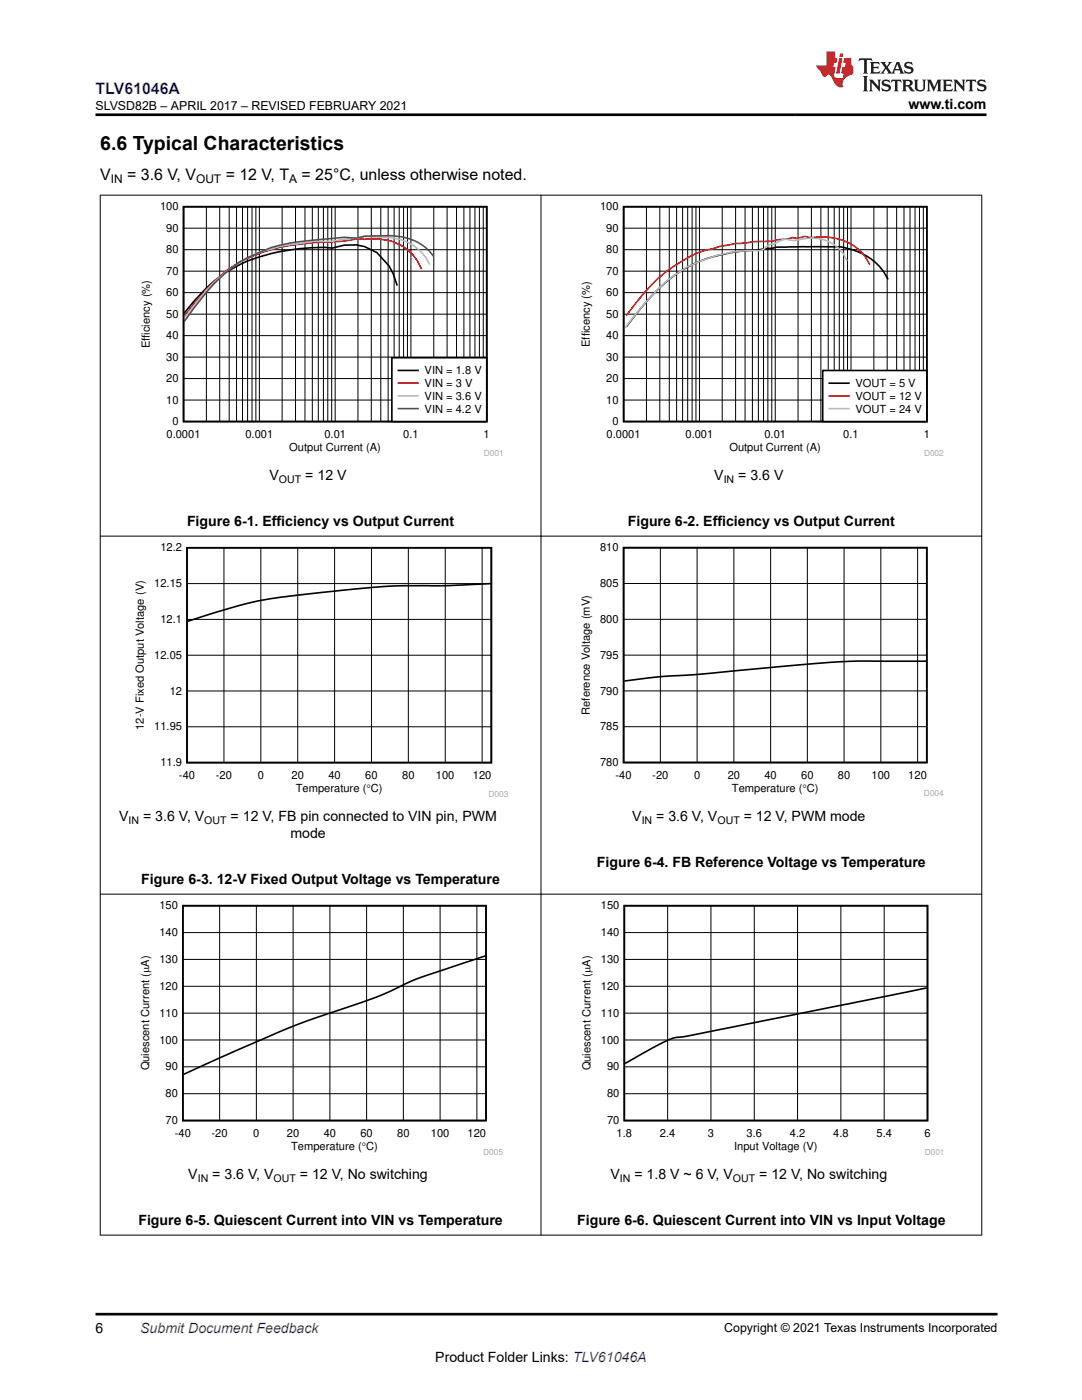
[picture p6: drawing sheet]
<svg xmlns="http://www.w3.org/2000/svg" width="216mm" height="279mm" viewBox="0 0 216 279" stroke-linecap="round" stroke-linejoin="round" font-family="sans-serif">
<path d="M36.6 41.3h60.5v42.8h-60.5zM79.3 57l-.9-2.4-.8-1.5-2.4-2.7a9.5 9.5 0 0 0-8.9-.9 39.4 39.4 0 0 0-18.6 3.4 29.6 29.6 0 0 0-10.9 9.6" fill="none" stroke="#000" stroke-width=".32"/>
<g fill="none" stroke="#000" stroke-width=".2">
<path d="M36.6 58.4h60.5M36.6 54.1h60.5M36.6 49.8h60.5M36.6 45.5h60.5M41.2 41.3v42.8M43.8 41.3v42.8M45.7 41.3v42.8M47.2 41.3v42.8M48.4 41.3v42.8M49.4 41.3v42.8M50.3 41.3v42.8M51.1 41.3v42.8"/>
<path d="M51.8 41.3v42.8M56.3 41.3v42.8M59 41.3v42.8M60.9 41.3v42.8M62.3 41.3v42.8M63.5 41.3v42.8M64.5 41.3v42.8M65.4 41.3v42.8M66.2 41.3v42.8M66.9 41.3v42.8M71.4 41.3v42.8M74.1 41.3v42.8"/>
<path d="M76 41.3v42.8M77.4 41.3v42.8M78.6 41.3v42.8M79.7 41.3v42.8M80.5 41.3v42.8M81.3 41.3v42.8M82 41.3v42.8M86.6 41.3v42.8M89.2 41.3v42.8M91.1 41.3v42.8M92.6 41.3v42.8M93.8 41.3v42.8"/>
<path d="M94.8 41.3v42.8M95.7 41.3v42.8M96.4 41.3v42.8M36.6 79.8h60.5M36.6 75.6h60.5M36.6 71.3h60.5M36.6 67h60.5M36.6 62.7h60.5"/>
</g>
<path d="M84.1 53.7a9.6 9.6 0 0 0-8.9-6.1l-4.1 .1a60.9 60.9 0 0 1-8.8 .7 36 36 0 0 0-14.6 4 38 38 0 0 0-10.9 10.8" fill="none" stroke="#f00" stroke-width=".32"/>
<path d="M85.7 52.8a10.2 10.2 0 0 0-10.5-5.5l-2.4-.1-1.7 .4-2.4 .1-2.4 .5a37.1 37.1 0 0 0-8.1 .6l-2.4 .4-4.1 1.1a30.4 30.4 0 0 0-13 10.6l-1.9 2.6" fill="none" stroke="#b8b8b8" stroke-width=".32"/>
<path d="M86.6 51.2a10.5 10.5 0 0 0-9-4.2l-4.8 .1-1.7 .4-2.4-.1-4 .3a54.2 54.2 0 0 0-10.5 1.7 26.4 26.4 0 0 0-11.4 7.1l-4.1 4.9-1.9 2.7" fill="none" stroke="#295c75" stroke-width=".32"/>
<path d="M78.2 71.4h18.9v12.7h-18.9z" fill-rule="evenodd" fill="#fff"/>
<path d="M78.2 71.4h18.9v12.7h-18.9zM79.5 73.9h3.9" fill="none" stroke="#000" stroke-width=".32"/>
<path d="M79.5 76.5h3.9" fill="none" stroke="#f00" stroke-width=".32"/>
<path d="M79.5 79h3.9" fill="none" stroke="#b8b8b8" stroke-width=".32"/>
<path d="M79.5 81.5h3.9" fill="none" stroke="#295c75" stroke-width=".32"/>
<path d="M115.6 40.4h72.7v50.5h-72.7z" fill-rule="evenodd" fill="#fff"/>
<path d="M124.4 41.3h60.5v42.8h-60.5zM177.2 55.8a12.2 12.2 0 0 0-11.1-6.5h-6.9a35.9 35.9 0 0 0-7.7 .5 34.7 34.7 0 0 0-12.8 2.8 30.1 30.1 0 0 0-11.2 9.3l-2.5 3.3" fill="none" stroke="#000" stroke-width=".32"/>
<g fill="none" stroke="#000" stroke-width=".2">
<path d="M124.4 58.4h60.5M124.4 54.1h60.5M124.4 49.8h60.5M124.4 45.5h60.5M129 41.3v42.8M131.7 41.3v42.8M133.5 41.3v42.8M135 41.3v42.8M136.2 41.3v42.8M137.2 41.3v42.8M138.1 41.3v42.8M138.9 41.3v42.8"/>
<path d="M139.6 41.3v42.8M144.1 41.3v42.8M146.8 41.3v42.8M148.7 41.3v42.8M150.1 41.3v42.8M151.3 41.3v42.8M152.3 41.3v42.8M153.2 41.3v42.8M154 41.3v42.8M154.7 41.3v42.8M159.2 41.3v42.8M161.9 41.3v42.8"/>
<path d="M163.8 41.3v42.8M165.3 41.3v42.8M166.5 41.3v42.8M167.5 41.3v42.8M168.3 41.3v42.8M169.1 41.3v42.8M169.8 41.3v42.8M174.4 41.3v42.8M177 41.3v42.8M178.9 41.3v42.8M180.4 41.3v42.8M181.6 41.3v42.8"/>
<path d="M182.6 41.3v42.8M183.5 41.3v42.8M184.2 41.3v42.8M124.4 79.8h60.5M124.4 75.6h60.5M124.4 71.3h60.5M124.4 67h60.5M124.4 62.7h60.5"/>
</g>
<path d="M173.6 52.8a10.2 10.2 0 0 0-9.8-5.5 7.7 7.7 0 0 1-3.2-.1l-1.7 .4-.8-.2-.8 .2-2.4 .3-.8 .3h-4a54.2 54.2 0 0 0-9.8 1.9 30.3 30.3 0 0 0-13.7 10.8l-1.7 2.1" fill="none" stroke="#f00" stroke-width=".32"/>
<path d="M169 52.1a7.8 7.8 0 0 0-9.1-4.4 4.4 4.4 0 0 1-3.1 0l-.7 .2-1.6 .8-.7 .1-.8 .4-.8 .7-.7 .1a27.3 27.3 0 0 0-17.6 5.4 57.9 57.9 0 0 0-9.2 10" fill="none" stroke="#b8b8b8" stroke-width=".32"/>
<path d="M164.2 73.9h20.7v10.2h-20.7z" fill-rule="evenodd" fill="#fff"/>
<path d="M164.2 73.9h20.7v10.2h-20.7zM165.5 76.5h3.9" fill="none" stroke="#000" stroke-width=".32"/>
<path d="M165.5 79h3.9" fill="none" stroke="#f00" stroke-width=".32"/>
<path d="M165.5 81.6h3.9" fill="none" stroke="#b8b8b8" stroke-width=".32"/>
<path d="M26.6 108.4h74.8v50.6h-74.8z" fill-rule="evenodd" fill="#fff"/>
<path d="M37.3 109.3h60.7v42.9h-60.7zM97.9 116.5l-8.2 .4h-4.2a122.7 122.7 0 0 0-20 1.2 103.5 103.5 0 0 0-18 2.8l-10 3.1" fill="none" stroke="#000" stroke-width=".32"/>
<g fill="none" stroke="#000" stroke-width=".2">
<path d="M37.3 116.5h60.8M44.7 109.3v42.9M52 109.3v42.9M59.4 109.3v42.9M66.8 109.3v42.9M74.1 109.3v42.9M81.5 109.3v42.9M88.8 109.3v42.9M96.2 109.3v42.9M37.3 137.9h60.8M37.3 130.8h60.8M37.3 123.6h60.8"/>
<path d="M37.3 145h60.8"/>
</g>
<path d="M115.6 108.4h72.7v50.6h-72.7z" fill-rule="evenodd" fill="#fff"/>
<path d="M124.4 109.3h60.5v42.9h-60.5zM184.8 132l-13.4-.1-4.2 .2-28.1 2.5a126.6 126.6 0 0 0-14.5 1.3" fill="none" stroke="#000" stroke-width=".32"/>
<g fill="none" stroke="#000" stroke-width=".2">
<path d="M124.4 116.5h60.5M131.8 109.3v42.9M139.1 109.3v42.9M146.4 109.3v42.9M153.8 109.3v42.9M161.1 109.3v42.9M168.4 109.3v42.9M175.8 109.3v42.9M183.1 109.3v42.9M124.4 137.9h60.5M124.4 130.7h60.5M124.4 123.6h60.5"/>
<path d="M124.4 145h60.5"/>
</g>
<path d="M27.6 179.9h72.8v50.5h-72.8z" fill-rule="evenodd" fill="#fff"/>
<path d="M36.5 180.8h60.5v42.8h-60.5zM96.8 190.8l-6.2 2a72 72 0 0 0-13.6 5.4l-6 2.3a235.2 235.2 0 0 0-27.2 10.6l-7.2 3.3" fill="none" stroke="#000" stroke-width=".32"/>
<g fill="none" stroke="#000" stroke-width=".2">
<path d="M36.5 196.8h60.5M36.5 191.5h60.5M36.5 186.1h60.5M43.8 180.8v42.8M51.2 180.8v42.8M58.5 180.8v42.8M65.8 180.8v42.8M73.2 180.8v42.8M80.5 180.8v42.8M87.8 180.8v42.8M95.2 180.8v42.8M36.5 218.3h60.5"/>
<path d="M36.5 212.9h60.5M36.5 207.6h60.5M36.5 202.2h60.5"/>
</g>
<path d="M115.7 179.9h72.5v50.5h-72.5z" fill-rule="evenodd" fill="#fff"/>
<path d="M124.6 180.8h60.5v42.8h-60.5zM184.9 197.2l-34.4 6.9a201.7 201.7 0 0 1-15.7 2.9 44.1 44.1 0 0 0-9 4.6l-1.1 .6" fill="none" stroke="#000" stroke-width=".32"/>
<g fill="none" stroke="#000" stroke-width=".2">
<path d="M19.9 38.9h176.1M20 38.9v207.7M107.9 38.9v207.7M195.9 38.9v207.7M19.9 107h176.1M19.9 178.4h176.1M124.6 196.8h60.5M124.6 191.5h60.5M124.6 186.1h60.5M133.2 180.8v42.8M141.9 180.8v42.8M150.5 180.8v42.8"/>
<path d="M159.1 180.8v42.8M167.8 180.8v42.8M176.4 180.8v42.8M124.6 218.3h60.5M124.6 212.9h60.5M124.6 207.6h60.5M124.6 202.2h60.5M19.9 246.5h176.1"/>
</g>
<path d="M171.5 11.6l-.2 .6 .5-.2h.6v.1v2.2l-.2 .4h1l-.2-.4v-2.2v-.1h.5l.6 .2-.2-.6zM173.6 12.4l.2 .3v1.6l-.2 .4h1.9l.1-.6a1.08 1.08 0 0 1-1.3 .2v-.7h.6l.4 .2v-.7l-.4 .2h-.6v-.5l.2-.2a1 1 0 0 1 1 .3l-.1-.5zM175.7 12.4l.9 1.1-1 1.2h.9l-.2-.2 .5-.8 .4 .8-.2 .2h1.6l-.2-.2 .2-.5h.9l.1 .5-.1 .2h.9l-.2-.4-.8-1.9h-.5l-.9 2.1-.9-1.1 .9-1h-.8l.2 .2-.4 .6-.4-.6 .2-.2zM179 12.8l.4 1h-.7zM180.7 12.5a.65 .65 0 0 0-.2 .7 .65 .65 0 0 0 .6 .5l.6 .1 .1 .3a.79 .79 0 0 1-.7 .4 .79 .79 0 0 1-.7-.5l.1 .7 .2-.1a.93 .93 0 0 0 1.1 0 .93 .93 0 0 0 .4-.9 1.46 1.46 0 0 0-1.2-.6l-.1-.3a1.09 1.09 0 0 1 1.2 .2l-.2-.6-.1 .1-.5-.2zM172.2 15.2l.2 .4v2.2l-.2 .4h1l-.2-.4v-2.2l.2-.4zM173.4 15.9l.2 .4v1.5l-.2 .4h.8l-.3-.4 .1-1.3 1.6 1.8v-2l.2-.4h-.7l.1 .2 .1 1.1-1.2-1.3zM176.2 16a.65 .65 0 0 0-.2 .8 .65 .65 0 0 0 .6 .4l.6 .2 .1 .2a.79 .79 0 0 1-.7 .4 .79 .79 0 0 1-.7-.5l.1 .7 .2-.1a.93 .93 0 0 0 1.1 .1 .93 .93 0 0 0 .4-1 1.46 1.46 0 0 0-1.2-.5l-.1-.4a1.09 1.09 0 0 1 1.2 .2l-.1-.6-.2 .1-.5-.1zM177.9 15.9l-.1 .6a.63 .63 0 0 1 .8-.3v1.6l-.3 .4h1l-.2-.4v-1.6a.66 .66 0 0 1 .8 .3l-.1-.6zM180 15.9l.2 .4v1.5l-.2 .4h1l-.2-.2-.1-.7h.5l.1 .2a.79 .79 0 0 0 1.2 .6l-1-.9a.61 .61 0 0 0 .6-.6 .61 .61 0 0 0-.5-.7zM180.8 16.2h.1a.47 .47 0 0 1 .5 .1 .47 .47 0 0 1 .1 .5l-.1 .1-.7 .1zM182.3 15.9l.2 .2a2.27 2.27 0 0 0 .4 2 1.04 1.04 0 0 0 1.7-.7v-1.3l.2-.2h-.8l.2 .4v1.1a.6 .6 0 0 1-.6 .6 .6 .6 0 0 1-.6-.6v-1.1l.3-.4zM184.9 15.9l.2 .4v1.5l-.2 .4h.8l-.3-.4v-1.4l.9 1.9 .9-1.9v1.4l-.3 .4h1l-.2-.4v-1.5l.2-.4h-.8l-.7 1.5-.6-1.5zM188.1 15.9l.2 .4v1.5l-.2 .4h1.9l.1-.6a1.09 1.09 0 0 1-1.3 .2v-.7h.6l.4 .2v-.6l-.4 .2h-.6v-.6l.2-.1a1.01 1.01 0 0 1 1 .3l-.1-.6zM190.2 15.9l.3 .4v1.5l-.3 .4h.8l-.2-.4v-1.3l1.6 1.8v-2l.2-.4h-.7l.2 .2v1.1l-1.2-1.3zM192.8 15.9l-.1 .6a.63 .63 0 0 1 .8-.3v1.6l-.3 .4h1l-.2-.4v-1.6a.66 .66 0 0 1 .8 .3l-.1-.6zM195.2 16a.65 .65 0 0 0-.2 .8 .65 .65 0 0 0 .6 .4l.6 .2 .2 .2a.79 .79 0 0 1-.7 .4 .79 .79 0 0 1-.7-.5l.1 .7 .2-.1a.93 .93 0 0 0 1 .1 .93 .93 0 0 0 .5-1 1.46 1.46 0 0 0-1.3-.5v-.4a1.09 1.09 0 0 1 1.2 .2l-.2-.6-.2 .1-.5-.1z" fill="#231f20"/>
<path d="M164.9 10.3v2.7h-2l.1 .4 .8 1a.95 .95 0 0 0 1 .9 .59 .59 0 0 1 .5-.4 .59 .59 0 0 1 .5 .3l.4 .8a1.59 1.59 0 0 0 2.1 1.4 1.61 1.61 0 0 1 1-2.3l1-.3-.1-1.5a1.59 1.59 0 0 1-.3-1.7h-1.5l-.2 .9h.6l-.2 .9h-.5l-.2 .9v.3l.4 .1-.1 .9h-.7a.73 .73 0 0 1-1-.7l.3-1.5h-.5l.1-.9h.5l.2-.9h-.5v-1.3zM167.4 11.6l-.6 3.1h.7l.6-3.1zM167.6 10.7l-.1 .6h.7l.1-.6z" fill="#ed1c24"/>
<path d="M19 22.9h177.8M19 262.3h180" fill="none" stroke="#000" stroke-width=".53"/>
<text font-size="3.9" x="20" y="29.9">6.6 Typical Characteristics</text>
<text font-size="3.2" fill="#00f" x="19" y="18.7">TLV61046A</text>
<g font-size="3.2">
<text x="20" y="35.8">V</text>
<text x="25.4" y="35.8">= 3.6 V, V</text>
<text x="45" y="35.8">= 12 V, T</text>
<text x="60.2" y="35.8">= 25°C, unless otherwise noted.</text>
</g>
<g font-size="2.8">
<text x="181.3" y="21.8">www.ti.com</text>
<text x="53.8" y="95.8">V</text>
<text x="60.9" y="95.8">= 12 V</text>
<text x="142.5" y="95.8">V</text>
<text x="147.3" y="95.8">= 3.6 V</text>
<text x="37.3" y="105">Figure 6-1. Efficiency vs Output Current</text>
<text x="125.3" y="105">Figure 6-2. Efficiency vs Output Current</text>
<text x="23.8" y="163.9">V</text>
<text x="28.6" y="163.9">= 3.6 V, V</text>
<text x="46" y="163.9">= 12 V, FB pin connected to VIN pin, PWM</text>
<text x="57.9" y="167.2">mode</text>
<text x="126.2" y="163.8">V</text>
<text x="130.9" y="163.8">= 3.6 V, V</text>
<text x="148.4" y="163.8">= 12 V, PWM mode</text>
<text x="119.1" y="173">Figure 6-4. FB Reference Voltage vs Temperature</text>
<text x="28.2" y="176.4">Figure 6-3. 12-V Fixed Output Voltage vs Temperature</text>
<text x="37.6" y="235.3">V</text>
<text x="42.4" y="235.3">= 3.6 V, V</text>
<text x="59.8" y="235.3">= 12 V, No switching</text>
<text x="121.8" y="235.3">V</text>
<text x="126.6" y="235.3">= 1.8 V ~ 6 V, V</text>
<text x="151.5" y="235.3">= 12 V, No switching</text>
<text x="27.6" y="244.5">Figure 6-5. Quiescent Current into VIN vs Temperature</text>
<text x="115.2" y="244.5">Figure 6-6. Quiescent Current into VIN vs Input Voltage</text>
<text x="19" y="266.1">6</text>
<text x="86.8" y="271.7">Product Folder Links: TLV61046A</text>
</g>
<text font-size="2.8" fill="#00f" x="28" y="266.1">Submit Document Feedback</text>
<g font-size="2.5">
<text x="19.1" y="21.9">SLVSD82B – APRIL 2017 – REVISED FEBRUARY 2021</text>
<text x="144.5" y="265.8">Copyright © 2021 Texas Instruments Incorporated</text>
</g>
<g font-size="2.4">
<text x="22.1" y="36.5">IN</text>
<text x="39.1" y="36.5">OUT</text>
<text x="57.7" y="36.5">A</text>
</g>
<g font-size="2.2">
<text x="31.9" y="42">100</text>
<text x="119.7" y="42">100</text>
<text x="33.2" y="46.3">90</text>
<text x="121" y="46.3">90</text>
<text x="33.2" y="50.6">80</text>
<text x="121" y="50.6">80</text>
<text x="33.2" y="59.1">60</text>
<text x="33.2" y="54.8">70</text>
<text x="121" y="59.1">60</text>
<text x="121" y="54.8">70</text>
<text x="33.2" y="63.4">50</text>
<text x="121" y="63.4">50</text>
<text x="29.9" y="69.5" transform="rotate(-90 29.9 69.5)">Efficiency (%)</text>
<text x="33.2" y="72">30</text>
<text x="33.2" y="67.7">40</text>
<text x="117.7" y="69.2" transform="rotate(-90 117.7 69.2)">Efficency (%)</text>
<text x="121" y="72">30</text>
<text x="121" y="67.7">40</text>
<text x="33.2" y="76.3">20</text>
<text x="84.7" y="74.7">VIN = 1.8 V</text>
<text x="84.7" y="77.3">VIN = 3 V</text>
<text x="121" y="76.3">20</text>
<text x="170.7" y="77.3">VOUT = 5 V</text>
<text x="33.2" y="80.6">10</text>
<text x="84.7" y="79.8">VIN = 3.6 V</text>
<text x="84.7" y="82.3">VIN = 4.2 V</text>
<text x="121" y="80.6">10</text>
<text x="170.7" y="79.8">VOUT = 12 V</text>
<text x="170.7" y="82.3">VOUT = 24 V</text>
<text x="33.2" y="87.4">0.0001</text>
<text x="34.4" y="84.9">0</text>
<text x="49" y="87.4">0.001</text>
<text x="57.7" y="89.9">Output Current (A)</text>
<text x="64.7" y="87.4">0.01</text>
<text x="80.5" y="87.4">0.1</text>
<text x="96.5" y="87.4">1</text>
<text x="121" y="87.4">0.0001</text>
<text x="122.2" y="84.9">0</text>
<text x="136.8" y="87.4">0.001</text>
<text x="145.5" y="89.9">Output Current (A)</text>
<text x="152.5" y="87.4">0.01</text>
<text x="168.3" y="87.4">0.1</text>
<text x="184.3" y="87.4">1</text>
<text x="32" y="110.1">12.2</text>
<text x="119.7" y="110">810</text>
<text x="30.8" y="117.2">12.15</text>
<text x="119.7" y="117.2">805</text>
<text x="32" y="124.3">12.1</text>
<text x="119.7" y="124.3">800</text>
<text x="30.8" y="131.5">12.05</text>
<text x="119.7" y="131.5">795</text>
<text x="33.9" y="138.6">12</text>
<text x="117.7" y="142.7" transform="rotate(-90 117.7 142.7)">Reference Voltage (mV)</text>
<text x="119.7" y="138.6">790</text>
<text x="28.7" y="145.6" transform="rotate(-90 28.7 145.6)">12-V Fixed Output Voltage (V)</text>
<text x="30.8" y="145.8">11.95</text>
<text x="119.7" y="145.8">785</text>
<text x="32" y="152.9">11.9</text>
<text x="35.7" y="155.5">-40</text>
<text x="43.1" y="155.5">-20</text>
<text x="51.4" y="155.5">0</text>
<text x="58.2" y="155.5">20</text>
<text x="65.5" y="155.5">40</text>
<text x="72.9" y="155.5">60</text>
<text x="80.2" y="155.5">80</text>
<text x="87" y="155.5">100</text>
<text x="94.3" y="155.5">120</text>
<text x="119.7" y="152.9">780</text>
<text x="122.8" y="155.4">-40</text>
<text x="130.2" y="155.4">-20</text>
<text x="138.5" y="155.4">0</text>
<text x="145.2" y="155.4">20</text>
<text x="152.5" y="155.4">40</text>
<text x="159.9" y="155.4">60</text>
<text x="167.2" y="155.4">80</text>
<text x="173.9" y="155.4">100</text>
<text x="181.2" y="155.4">120</text>
<text x="59" y="158">Temperature (qC)</text>
<text x="146" y="158">Temperature (qC)</text>
<text x="31.8" y="181.5">150</text>
<text x="119.9" y="181.5">150</text>
<text x="31.8" y="186.8">140</text>
<text x="119.9" y="186.8">140</text>
<text x="31.8" y="197.6">120</text>
<text x="31.8" y="192.2">130</text>
<text x="119.9" y="197.6">120</text>
<text x="119.9" y="192.2">130</text>
<text x="31.8" y="202.9">110</text>
<text x="119.9" y="202.9">110</text>
<text x="31.8" y="208.3">100</text>
<text x="119.9" y="208.3">100</text>
<text x="29.8" y="213.6" transform="rotate(-90 29.8 213.6)">Quiescent Current (PA)</text>
<text x="33" y="213.6">90</text>
<text x="117.8" y="213.6" transform="rotate(-90 117.8 213.6)">Quiescent Current (PA)</text>
<text x="121.1" y="213.6">90</text>
<text x="33" y="219">80</text>
<text x="121.1" y="219">80</text>
<text x="33" y="224.4">70</text>
<text x="34.9" y="226.9">-40</text>
<text x="42.2" y="226.9">-20</text>
<text x="50.5" y="226.9">0</text>
<text x="57.3" y="226.9">20</text>
<text x="64.6" y="226.9">40</text>
<text x="71.9" y="226.9">60</text>
<text x="79.3" y="226.9">80</text>
<text x="86" y="226.9">100</text>
<text x="93.3" y="226.9">120</text>
<text x="121.1" y="224.4">70</text>
<text x="123" y="226.9">1.8</text>
<text x="131.7" y="226.9">2.4</text>
<text x="141.2" y="226.9">3</text>
<text x="149" y="226.9">3.6</text>
<text x="157.6" y="226.9">4.2</text>
<text x="166.2" y="226.9">4.8</text>
<text x="174.9" y="226.9">5.4</text>
<text x="184.5" y="226.9">6</text>
<text x="58.1" y="229.4">Temperature (qC)</text>
<text x="146.5" y="229.4">Input Voltage (V)</text>
</g>
<g font-size="2.1">
<text x="55.7" y="96.4">OUT</text>
<text x="144.4" y="96.4">IN</text>
<text x="25.7" y="164.4">IN</text>
<text x="40.8" y="164.4">OUT</text>
<text x="128" y="164.4">IN</text>
<text x="143.2" y="164.4">OUT</text>
<text x="39.5" y="235.9">IN</text>
<text x="54.6" y="235.9">OUT</text>
<text x="123.7" y="235.9">IN</text>
<text x="146.3" y="235.9">OUT</text>
</g>
<g font-size="1.7" fill="#a8a8a8">
<text x="96.6" y="90.9">D001</text>
<text x="184.4" y="90.9">D002</text>
<text x="97.5" y="159">D003</text>
<text x="184.4" y="159">D004</text>
<text x="96.4" y="230.4">D005</text>
<text x="184.5" y="230.4">D001</text>
</g>
</svg>
